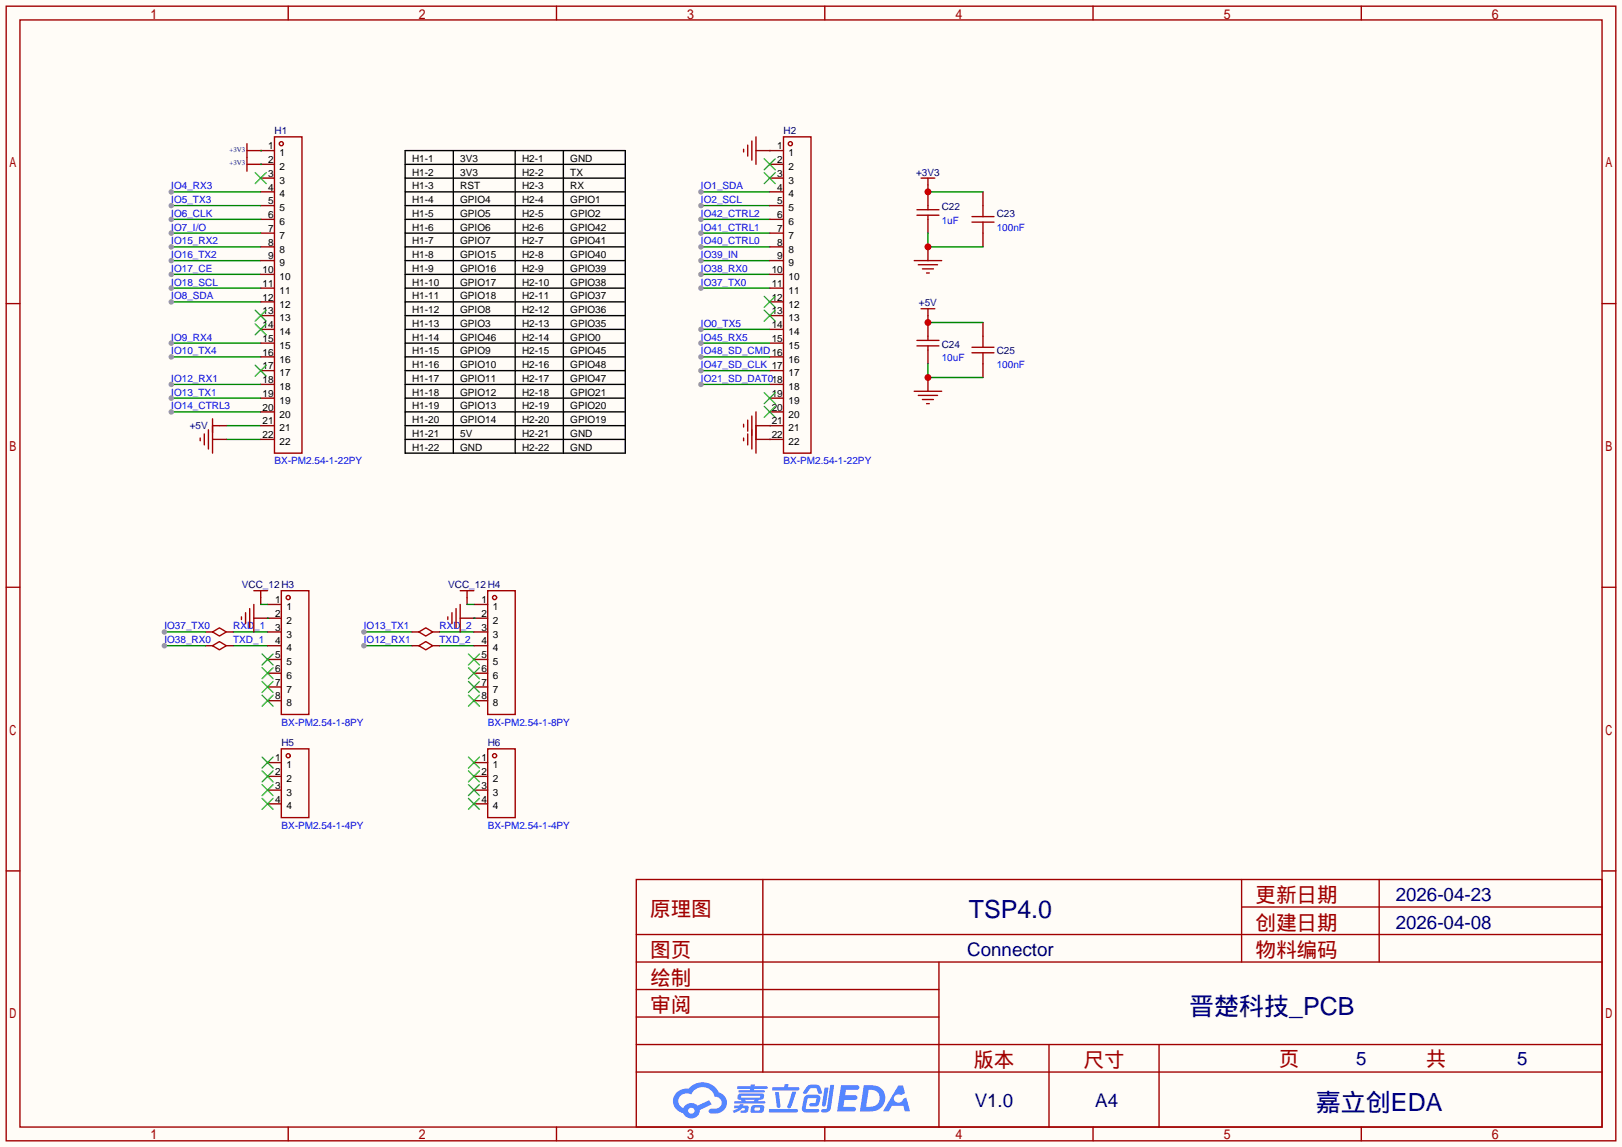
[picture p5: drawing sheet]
<svg xmlns="http://www.w3.org/2000/svg" width="299mm" height="212mm" viewBox="0 0 299 212" stroke-linecap="round" stroke-linejoin="round" font-family="sans-serif">
<path d="M0 0h299.5v211.8h-299.5z" fill="#fffcf7"/>
<g fill="none" stroke="#a10000" stroke-width=".25">
<path d="M1.1 1.1h297.2v209.6h-297.2zM3.7 3.7h292.1v204.5h-292.1zM53.2 1.1v2.6M102.7 1.1v2.6M152.3 1.1v2.6M201.8 1.1v2.6M251.3 1.1v2.6M1.1 56.1h2.6M295.8 56.1h2.5M1.1 108.5h2.6M295.8 108.5h2.5M1.1 160.8h2.6"/>
<path d="M117.5 162.4h178.3v45.8h-178.3zM117.5 177.7h178.3M117.5 172.6h178.3M140.8 162.4v35.6M173.4 177.7v30.5M229.2 162.4v15.3M229.2 167.5h66.6M254.6 162.4v15.3M295.8 160.8h2.5M117.5 182.8h55.9M117.5 198h178.3M117.5 192.9h178.3"/>
<path d="M117.5 187.8h55.9M193.7 192.9v15.3M214 192.9v15.3M53.2 208.2v2.5M102.7 208.2v2.5M152.3 208.2v2.5M201.8 208.2v2.5M251.3 208.2v2.5"/>
</g>
<g fill="#5487ff">
<path d="M155.3 200.4h2.1a.97 .97 0 0 1 1.3 .4 .53 .53 0 0 1-.7 .5h-1.8l-.2 1h1.9a.43 .43 0 0 1 .4 .5 .43 .43 0 0 1-.5 .3h-1.9l-.2 1.3h1.7a.45 .45 0 0 1 .6 .2 .45 .45 0 0 1-.2 .6l-3.2 .1z"/>
<path d="M165.9 200.5h.8l.4 1.4-.7 .4a.82 .82 0 0 0-1.2 .1 .82 .82 0 0 0 .1 1.1 .82 .82 0 0 0 1.2 0l.2-.5 .6-.3 .7 2.5h-.9l-.3-1h-2.1l-.6 1h-1.1z"/>
<path d="M152.2 200.9h.8l-.5 3.2a.36 .36 0 0 1-.4 .3 .36 .36 0 0 1-.3-.4z"/>
<path d="M153.3 200.4h.7l-.6 4.3a1.13 1.13 0 0 1-1.8 .6l.2-.4 .7-.1 .2-.2z"/>
<path d="M149 200.7l.6-.4h1a.77 .77 0 0 1 .9 .6l.3 .9-.2 .2h-.5l-.4-1h-.9a1.3 1.3 0 0 0-.8 .9l-.6 .1-.2-.2z"/>
<path d="M148.6 202.5l.5-.3h1.7a.66 .66 0 0 1 .6 .9l-.1 .4a.81 .81 0 0 1-.9 .9h-.7a.32 .32 0 0 1-.3-.4 .32 .32 0 0 1 .4-.3h.7l.3-.9-1.7 .1-.3 1.9h2.1a.32 .32 0 0 1 .4 .4 .32 .32 0 0 1-.4 .3l-2.3-.1-.5-.3v-.5z"/>
<path d="M142 204.8h5a.33 .33 0 0 1 .3 .4 .33 .33 0 0 1-.3 .3h-4.9l-.2-.2z"/>
<path d="M146.3 201.6h.7l-1 2.9a.36 .36 0 0 1-.4 .2 .36 .36 0 0 1-.3-.3z"/>
<path d="M143.1 201.7h.7l.3 2.6a.34 .34 0 0 1-.3 .3 .34 .34 0 0 1-.4-.2z"/>
<path d="M142.6 200.8h2.2l.1-.4 .1-.2h.6l-.1 .6h1.8a.32 .32 0 0 1 .3 .3 .32 .32 0 0 1-.4 .3h-4.5l-.1-.1z"/>
<path d="M135.6 204.2h.9l.1-.2 .7-.1-.1 .3h.9a.82 .82 0 0 1-.6 1.3h-.7v-.4l.7-.1v-.3h-.5l-.5 .4-1 .4-.2-.4 1-.4h-.8z"/>
<path d="M136.1 200.6h2.5v-.3h.8l-.1 .3h2.2l.2 .3-.2 .2h-2.3v.3h1.8l.2 .2-.2 .2h-4.5l-.2-.2 .1-.2h2l.1-.3h-2.3l-.1-.2z"/>
<path d="M159.5 200.4l-.7 4.9h1.6a2.47 2.47 0 0 0 2.9-1.7 2.47 2.47 0 0 0-1.4-3zM160.4 201.3a1.61 1.61 0 0 1 2 1.4 1.61 1.61 0 0 1-1.8 1.7h-.7z"/>
<path d="M136.3 202.2a.55 .55 0 0 0-.2 .7 .55 .55 0 0 0 .7 .2l.1 .3h-1.3v.4h5.5l.2-.2-.2-.2h-1.2l.2-.3a.7 .7 0 0 0 .8-.2 .7 .7 0 0 0 0-.9h-4.1zM136.9 202.4h3.3l.2 .1-.2 .2h-3.2l-.2-.1zM137.6 203.1h1.7l-.2 .3h-1.4z"/>
<path d="M138.8 204.3a1.05 1.05 0 0 0-.1 1.2 2.91 2.91 0 0 0 2.2-.2 .98 .98 0 0 0 0-1.2h-1.6zM139.4 204.6l.8-.1 .1 .1v.3l-.2 .2h-.8z"/>
<path d="M125 201.7a2.23 2.23 0 0 0-.7 2.3 2.23 2.23 0 0 0 1.8 1.6 1.58 1.58 0 0 0 1.8 .9 1.58 1.58 0 0 0 1.3-1.5l2.2-1-.5-.8-2.1 1a1.65 1.65 0 0 0-2.6 .5 1.45 1.45 0 0 1-.8-2 1.45 1.45 0 0 1 2-.7l.2 .1a2.3 2.3 0 0 1 2.3-1.3 2.3 2.3 0 0 1 2.1 1.7 1.12 1.12 0 0 1 1.2 1.1 1.12 1.12 0 0 1-1.1 1.2h-.7a.45 .45 0 0 0-.6 .3 .45 .45 0 0 0 .5 .6 2.26 2.26 0 0 0 2.9-2.5 2.04 2.04 0 0 0-1.5-1.4 3.3 3.3 0 0 0-5.5-.7l-1.2 .1zM127.1 205.2a.57 .57 0 0 1 1.1 0 .57 .57 0 0 1-1.1 0z"/>
</g>
<path d="M31.6 76.1h16.5" fill="none" stroke="#008700" stroke-width=".25"/>
<circle cx="31.6" cy="76.1" r=".51" fill="#999"/>
<path d="M31.6 65.9h16.5" fill="none" stroke="#008700" stroke-width=".25"/>
<circle cx="31.6" cy="65.9" r=".51" fill="#999"/>
<path d="M31.6 63.4h16.5" fill="none" stroke="#008700" stroke-width=".25"/>
<circle cx="31.6" cy="63.4" r=".51" fill="#999"/>
<path d="M31.6 55.8h16.5" fill="none" stroke="#008700" stroke-width=".25"/>
<circle cx="31.6" cy="55.8" r=".51" fill="#999"/>
<path d="M31.6 48.1h16.5" fill="none" stroke="#008700" stroke-width=".25"/>
<circle cx="31.6" cy="48.1" r=".51" fill="#999"/>
<path d="M31.6 45.6h16.5" fill="none" stroke="#008700" stroke-width=".25"/>
<circle cx="31.6" cy="45.6" r=".51" fill="#999"/>
<path d="M31.6 50.7h16.5M41.8 78.6h6.3M41.8 81.2h6.3" fill="none" stroke="#008700" stroke-width=".25"/>
<path d="M40.5 78.6h1.3M39.2 81.2h2.6" fill="none" stroke="#870000" stroke-width=".25"/>
<path d="M38.5 79.4v3.5M39.2 77.3v6.4M39.2 78.6h1.3M37 80.9v.5M37.7 80.1v2.1" fill="none" stroke="#a10000" stroke-width=".25"/>
<circle cx="31.6" cy="50.7" r=".51" fill="#999"/>
<path d="M31.6 53.2h16.5" fill="none" stroke="#008700" stroke-width=".25"/>
<circle cx="31.6" cy="53.2" r=".51" fill="#999"/>
<path d="M129.4 38h12.7M142.1 27.8h.1" fill="none" stroke="#008700" stroke-width=".25"/>
<circle cx="129.4" cy="38" r=".51" fill="#999"/>
<path d="M129.4 48.1h12.7" fill="none" stroke="#008700" stroke-width=".25"/>
<circle cx="129.4" cy="48.1" r=".51" fill="#999"/>
<path d="M129.4 40.5h12.7M43.1 116.7h6.3M81.2 116.7h6.3" fill="none" stroke="#008700" stroke-width=".25"/>
<circle cx="129.4" cy="40.5" r=".51" fill="#999"/>
<path d="M129.4 50.7h12.7" fill="none" stroke="#008700" stroke-width=".25"/>
<circle cx="129.4" cy="50.7" r=".51" fill="#999"/>
<path d="M129.4 43.1h12.7" fill="none" stroke="#008700" stroke-width=".25"/>
<circle cx="129.4" cy="43.1" r=".51" fill="#999"/>
<path d="M129.4 53.2h12.7M43.1 119.3h6.3" fill="none" stroke="#008700" stroke-width=".25"/>
<circle cx="129.4" cy="53.2" r=".51" fill="#999"/>
<path d="M129.4 35.4h12.7M81.2 119.3h6.3" fill="none" stroke="#008700" stroke-width=".25"/>
<circle cx="129.4" cy="35.4" r=".51" fill="#999"/>
<path d="M129.4 45.6h12.7" fill="none" stroke="#008700" stroke-width=".25"/>
<circle cx="129.4" cy="45.6" r=".51" fill="#999"/>
<path d="M48.1 27.8h.1M48.1 30.4h.1M171.3 43.1v2.5h10.2M142.1 78.6h.1M142.1 81.2h.1" fill="none" stroke="#008700" stroke-width=".25"/>
<g fill="none" stroke="#870000" stroke-width=".25">
<path d="M48.1 27.8h.1M48.1 30.4h.1M48.1 27.8h2.6M48.1 30.4h2.6M48.1 32.9h2.6M48.1 35.4h2.6M48.1 38h2.6M139.6 27.8h5.1M142.1 30.4h2.6M142.1 32.9h2.6M142.1 35.4h2.6M142.1 38h2.6"/>
<path d="M171.3 34.2v3.8M181.5 35.4v2.6M48.1 40.5h2.6M48.1 43.1h2.6M48.1 45.6h2.6M48.1 48.1h2.6M48.1 50.7h2.6M48.1 53.2h2.6M48.1 55.8h2.6M48.1 58.3h2.6M142.1 40.5h2.6M142.1 43.1h2.6"/>
<path d="M142.1 45.6h2.6M142.1 48.1h2.6M142.1 50.7h2.6M142.1 53.2h2.6M142.1 55.8h2.6M142.1 58.3h2.6M171.3 40.5v2.6M171.3 45.6v2.5M181.5 43.1v2.5M48.1 78.6h2.6M48.1 60.8h2.6M48.1 63.4h2.6"/>
<path d="M48.1 65.9h2.6M48.1 68.5h2.6M48.1 71h2.6M48.1 73.5h2.6M48.1 76.1h2.6M139.6 78.6h5.1M142.1 60.8h2.6M142.1 63.4h2.6M142.1 65.9h2.6M142.1 68.5h2.6M142.1 71h2.6M142.1 73.5h2.6"/>
<path d="M142.1 76.1h2.6M48.1 81.2h2.6M139.6 81.2h5.1"/>
</g>
<g fill="none" stroke="#a10000" stroke-width=".25">
<path d="M45.6 27.8h2.5M45.6 26.5v5.1M45.6 30.4h2.5M50.7 25.3h5.1v58.4h-5.1zM137.3 27.6v.5M138 26.8v2M138.8 26v3.6M139.6 25.3v5.1M144.7 25.3h5v58.4h-5zM169.3 39.8h4.1M169.3 38.7h4.1M170.1 32.9h2.5"/>
<path d="M171.3 32.9v1.3M171.3 38v.7M171.3 39.8v.7M181.5 38v2M168.8 48.1h5.1M169.5 48.9h3.6M170.3 49.7h2M171.1 50.4h.5M179.5 41h4M179.5 40h4M181.5 41v2.1M137.3 78.4v.5"/>
<path d="M138 77.6v2M138.8 76.8v6.1M139.6 76.1v7.6M137.3 80.9v.5M138 80.1v2.1"/>
<circle cx="51.9" cy="26.5" r=".38"/>
<circle cx="145.9" cy="26.5" r=".38"/>
</g>
<g fill="none" stroke="#3c3" stroke-width=".25">
<path d="M47.1 31.9l2 2M49.1 31.9l-2 2M141.1 29.3l2 2.1M141.1 31.9l2 2M143.1 29.3l-2 2.1M143.1 31.9l-2 2M47.1 57.3l2 2M47.1 59.8l2 2M49.1 57.3l-2 2M49.1 59.8l-2 2M141.1 54.7l2 2.1M141.1 57.3l2 2"/>
<path d="M143.1 54.7l-2 2.1M143.1 57.3l-2 2M47.1 67.4l2 2.1M49.1 67.4l-2 2.1M141.1 72.5l2 2M141.1 75.1l2 2M143.1 72.5l-2 2M143.1 75.1l-2 2"/>
</g>
<g fill="none" stroke="#000" stroke-width=".25">
<path d="M74.8 27.8h40.6v55.9h-40.6zM74.8 30.4h40.6M74.8 32.9h40.6M74.8 35.4h40.6M74.8 38h40.6M83.7 27.8v55.9M95.1 27.8v55.9M104 27.8v55.9M74.8 40.5h40.6M74.8 43.1h40.6M74.8 45.6h40.6M74.8 48.1h40.6"/>
<path d="M74.8 50.7h40.6M74.8 53.2h40.6M74.8 55.8h40.6M74.8 58.3h40.6M74.8 60.8h40.6M74.8 63.4h40.6M74.8 65.9h40.6M74.8 68.5h40.6M74.8 71h40.6M74.8 73.5h40.6M74.8 76.1h40.6M74.8 78.6h40.6"/>
<path d="M74.8 81.2h40.6"/>
</g>
<circle cx="171.3" cy="45.6" r=".63" fill="#c00"/>
<path d="M171.3 35.4h10.2" fill="none" stroke="#008700" stroke-width=".25"/>
<circle cx="171.3" cy="35.4" r=".63" fill="#c00"/>
<path d="M171.3 58.3v3.8M181.5 59.6v2.5M171.3 64.6v2.6M171.3 69.7v2.6M181.5 67.2v2.5" fill="none" stroke="#870000" stroke-width=".25"/>
<g fill="none" stroke="#a10000" stroke-width=".25">
<path d="M170.1 57h2.5M171.3 57v1.3M168.8 72.3h5.1M169.3 63.9h4.1M169.3 62.9h4.1M169.5 73h3.6M170.3 73.8h2M171.1 74.5h.5M171.3 62.1v.8M171.3 63.9v.7M179.5 64.1h4M179.5 65.2h4"/>
<path d="M181.5 62.1v2M181.5 65.2v2"/>
</g>
<path d="M171.3 67.2v2.5h10.2" fill="none" stroke="#008700" stroke-width=".25"/>
<circle cx="171.3" cy="69.7" r=".63" fill="#c00"/>
<path d="M171.3 59.6h10.2" fill="none" stroke="#008700" stroke-width=".25"/>
<circle cx="171.3" cy="59.6" r=".63" fill="#c00"/>
<path d="M129.4 65.9h12.7" fill="none" stroke="#008700" stroke-width=".25"/>
<circle cx="129.4" cy="65.9" r=".51" fill="#999"/>
<path d="M129.4 68.5h12.7" fill="none" stroke="#008700" stroke-width=".25"/>
<circle cx="129.4" cy="68.5" r=".51" fill="#999"/>
<path d="M129.4 71h12.7" fill="none" stroke="#008700" stroke-width=".25"/>
<circle cx="129.4" cy="71" r=".51" fill="#999"/>
<path d="M67.2 119.3h8.9" fill="none" stroke="#008700" stroke-width=".25"/>
<circle cx="67.2" cy="119.3" r=".51" fill="#999"/>
<path d="M31.6 71h16.5" fill="none" stroke="#008700" stroke-width=".25"/>
<circle cx="31.6" cy="71" r=".51" fill="#999"/>
<path d="M67.2 116.7h8.9" fill="none" stroke="#008700" stroke-width=".25"/>
<circle cx="67.2" cy="116.7" r=".51" fill="#999"/>
<path d="M31.6 73.5h16.5" fill="none" stroke="#008700" stroke-width=".25"/>
<circle cx="31.6" cy="73.5" r=".51" fill="#999"/>
<path d="M31.6 43.1h16.5" fill="none" stroke="#008700" stroke-width=".25"/>
<circle cx="31.6" cy="43.1" r=".51" fill="#999"/>
<path d="M31.6 38h16.5" fill="none" stroke="#008700" stroke-width=".25"/>
<circle cx="31.6" cy="38" r=".51" fill="#999"/>
<path d="M31.6 40.5h16.5" fill="none" stroke="#008700" stroke-width=".25"/>
<circle cx="31.6" cy="40.5" r=".51" fill="#999"/>
<path d="M31.6 35.4h16.5" fill="none" stroke="#008700" stroke-width=".25"/>
<circle cx="31.6" cy="35.4" r=".51" fill="#999"/>
<g fill="none" stroke="#a10000" stroke-width=".25">
<path d="M39.2 116.7l1.3-.7 1.3 .7-1.3 .8zM39.2 119.3l1.3-.8 1.3 .8-1.3 .7zM44.6 113.9v.5M45.3 113.2v2M46.1 112.4v3.6M46.9 109.1h2.5M46.9 111.6v5.1M48.1 109.1v1.3M51.9 109.1h5.1v22.9h-5.1zM77.3 116.7l1.3-.7 1.3 .7-1.3 .8zM77.3 119.3l1.3-.8 1.3 .8-1.3 .7zM82.7 113.9v.5"/>
<path d="M83.4 113.2v2M84.2 112.4v3.6M85 109.1h2.5M85 111.6v5.1M86.2 109.1v1.3M90 109.1h5.1v22.9h-5.1zM51.9 138.3h5.1v12.7h-5.1zM90 138.3h5.1v12.7h-5.1z"/>
<circle cx="53.2" cy="110.4" r=".38"/>
<circle cx="91.3" cy="110.4" r=".38"/>
<circle cx="53.2" cy="139.6" r=".38"/>
<circle cx="91.3" cy="139.6" r=".38"/>
</g>
<g fill="none" stroke="#870000" stroke-width=".25">
<path d="M38 116.7h1.2M38 119.3h1.2M41.8 116.7h1.3M41.8 119.3h1.3M46.9 114.2h5M48.1 110.4v1.2M49.4 111.6h2.5M49.4 116.7h2.5M49.4 119.3h2.5M76.1 116.7h1.2M76.1 119.3h1.2M79.9 116.7h1.3"/>
<path d="M79.9 119.3h1.3M85 114.2h5M86.2 110.4v1.2M87.5 111.6h2.5M87.5 116.7h2.5M87.5 119.3h2.5M49.4 121.8h2.5M49.4 124.3h2.5M49.4 126.9h2.5M49.4 129.4h2.5M87.5 121.8h2.5M87.5 124.3h2.5"/>
<path d="M87.5 126.9h2.5M87.5 129.4h2.5M49.4 140.8h2.5M49.4 143.4h2.5M49.4 145.9h2.5M49.4 148.5h2.5M87.5 140.8h2.5M87.5 143.4h2.5M87.5 145.9h2.5M87.5 148.5h2.5"/>
</g>
<g fill="none" stroke="#3c3" stroke-width=".25">
<path d="M48.4 120.8l2 2M48.4 123.3l2 2M48.4 125.9l2 2M48.4 128.4l2 2M48.4 139.8l2 2.1M50.4 120.8l-2 2M50.4 123.3l-2 2M50.4 125.9l-2 2M50.4 128.4l-2 2M50.4 139.8l-2 2.1M86.5 120.8l2 2M86.5 123.3l2 2"/>
<path d="M86.5 125.9l2 2M86.5 128.4l2 2M86.5 139.8l2 2.1M88.5 120.8l-2 2M88.5 123.3l-2 2M88.5 125.9l-2 2M88.5 128.4l-2 2M88.5 139.8l-2 2.1M48.4 142.4l2 2M48.4 144.9l2 2M48.4 147.4l2 2.1M50.4 142.4l-2 2"/>
<path d="M50.4 144.9l-2 2M50.4 147.4l-2 2.1M86.5 142.4l2 2M86.5 144.9l2 2M86.5 147.4l2 2.1M88.5 142.4l-2 2M88.5 144.9l-2 2M88.5 147.4l-2 2.1"/>
</g>
<path d="M30.4 116.7h7.6M48.1 111.6h1.3M49.4 114.2h.1M86.2 111.6h1.3M87.5 114.2h.1" fill="none" stroke="#008700" stroke-width=".25"/>
<circle cx="30.4" cy="116.7" r=".51" fill="#999"/>
<path d="M30.4 119.3h7.6" fill="none" stroke="#008700" stroke-width=".25"/>
<circle cx="30.4" cy="119.3" r=".51" fill="#999"/>
<path d="M129.4 60.8h12.7" fill="none" stroke="#008700" stroke-width=".25"/>
<circle cx="129.4" cy="60.8" r=".51" fill="#999"/>
<path d="M129.4 63.4h12.7" fill="none" stroke="#008700" stroke-width=".25"/>
<circle cx="129.4" cy="63.4" r=".51" fill="#999"/>
<g font-size="4.6" fill="#000080">
<text x="178.9" y="169.6">TSP4.0</text>
<text x="219.6" y="187.4">晋楚科技_PCB</text>
<text x="243" y="205.2">嘉立创EDA</text>
</g>
<g font-size="3.8" fill="#a00000">
<text x="231.8" y="166.6">更新日期</text>
<text x="120" y="169.2">原理图</text>
<text x="231.8" y="171.7">创建日期</text>
<text x="120" y="176.8">图页</text>
<text x="231.8" y="176.8">物料编码</text>
<text x="120" y="181.9">绘制</text>
<text x="120" y="186.9">审阅</text>
<text x="179.7" y="197.1">版本</text>
<text x="200" y="197.1">尺寸</text>
<text x="236.1" y="196.8">页</text>
<text x="263.3" y="196.8">共</text>
</g>
<g font-size="3.5" fill="#000080">
<text x="257.7" y="166.4">2026-04-23</text>
<text x="257.7" y="171.5">2026-04-08</text>
<text x="178.6" y="176.6">Connector</text>
<text x="250.4" y="196.6">5</text>
<text x="280.1" y="196.6">5</text>
<text x="180" y="204.5">V1.0</text>
<text x="202.2" y="204.5">A4</text>
</g>
<g font-size="1.8">
<text x="49.5" y="27.6">1</text>
<text x="51.6" y="28.9">1</text>
<text x="76.1" y="29.9">H1-1</text>
<text x="85" y="29.9">3V3</text>
<text x="96.4" y="29.9">H2-1</text>
<text x="105.3" y="29.9">GND</text>
<text x="143.5" y="27.6">1</text>
<text x="145.6" y="28.9">1</text>
<text x="49.5" y="30.1">2</text>
<text x="49.5" y="32.7">3</text>
<text x="49.5" y="35.2">4</text>
<text x="51.6" y="31.4">2</text>
<text x="51.6" y="33.9">3</text>
<text x="76.1" y="32.4">H1-2</text>
<text x="76.1" y="35">H1-3</text>
<text x="85" y="32.4">3V3</text>
<text x="85" y="35">RST</text>
<text x="96.4" y="32.4">H2-2</text>
<text x="96.4" y="35">H2-3</text>
<text x="105.3" y="32.4">TX</text>
<text x="105.3" y="35">RX</text>
<text x="143.5" y="30.1">2</text>
<text x="143.5" y="32.7">3</text>
<text x="143.5" y="35.2">4</text>
<text x="145.6" y="31.4">2</text>
<text x="145.6" y="33.9">3</text>
<text x="49.5" y="37.7">5</text>
<text x="49.5" y="40.3">6</text>
<text x="51.6" y="36.5">4</text>
<text x="51.6" y="39">5</text>
<text x="51.6" y="41.6">6</text>
<text x="76.1" y="37.5">H1-4</text>
<text x="76.1" y="40.1">H1-5</text>
<text x="85" y="37.5">GPIO4</text>
<text x="85" y="40.1">GPIO5</text>
<text x="96.4" y="37.5">H2-4</text>
<text x="96.4" y="40.1">H2-5</text>
<text x="105.3" y="37.5">GPIO1</text>
<text x="105.3" y="40.1">GPIO2</text>
<text x="143.5" y="37.7">5</text>
<text x="143.5" y="40.3">6</text>
<text x="145.6" y="36.5">4</text>
<text x="145.6" y="39">5</text>
<text x="145.6" y="41.6">6</text>
<text x="49.5" y="42.8">7</text>
<text x="49.5" y="45.4">8</text>
<text x="49.5" y="47.9">9</text>
<text x="51.6" y="44.1">7</text>
<text x="51.6" y="46.6">8</text>
<text x="76.1" y="42.6">H1-6</text>
<text x="76.1" y="45.1">H1-7</text>
<text x="76.1" y="47.7">H1-8</text>
<text x="85" y="42.6">GPIO6</text>
<text x="85" y="45.1">GPIO7</text>
<text x="85" y="47.7">GPIO15</text>
<text x="96.4" y="42.6">H2-6</text>
<text x="96.4" y="45.1">H2-7</text>
<text x="96.4" y="47.7">H2-8</text>
<text x="105.3" y="42.6">GPIO42</text>
<text x="105.3" y="45.1">GPIO41</text>
<text x="105.3" y="47.7">GPIO40</text>
<text x="143.5" y="42.8">7</text>
<text x="143.5" y="45.4">8</text>
<text x="143.5" y="47.9">9</text>
<text x="145.6" y="44.1">7</text>
<text x="145.6" y="46.6">8</text>
<text x="48.5" y="50.4">10</text>
<text x="48.5" y="53">11</text>
<text x="51.6" y="49.2">9</text>
<text x="51.6" y="51.7">10</text>
<text x="76.1" y="50.2">H1-9</text>
<text x="76.1" y="52.8">H1-10</text>
<text x="85" y="50.2">GPIO16</text>
<text x="85" y="52.8">GPIO17</text>
<text x="96.4" y="50.2">H2-9</text>
<text x="96.4" y="52.8">H2-10</text>
<text x="105.3" y="52.8">GPIO38</text>
<text x="105.3" y="50.2">GPIO39</text>
<text x="142.5" y="50.4">10</text>
<text x="142.5" y="53">11</text>
<text x="145.6" y="49.2">9</text>
<text x="145.6" y="51.7">10</text>
<text x="48.5" y="55.5">12</text>
<text x="48.5" y="58.1">13</text>
<text x="51.6" y="54.3">11</text>
<text x="51.6" y="56.8">12</text>
<text x="51.6" y="59.3">13</text>
<text x="76.1" y="55.3">H1-11</text>
<text x="76.1" y="57.8">H1-12</text>
<text x="85" y="55.3">GPIO18</text>
<text x="85" y="57.8">GPIO8</text>
<text x="96.4" y="55.3">H2-11</text>
<text x="96.4" y="57.8">H2-12</text>
<text x="105.3" y="55.3">GPIO37</text>
<text x="105.3" y="57.8">GPIO36</text>
<text x="142.5" y="55.5">12</text>
<text x="142.5" y="58.1">13</text>
<text x="145.6" y="54.3">11</text>
<text x="145.6" y="56.8">12</text>
<text x="145.6" y="59.3">13</text>
<text x="48.5" y="60.6">14</text>
<text x="48.5" y="63.1">15</text>
<text x="48.5" y="65.7">16</text>
<text x="51.6" y="61.9">14</text>
<text x="51.6" y="64.4">15</text>
<text x="76.1" y="60.4">H1-13</text>
<text x="76.1" y="62.9">H1-14</text>
<text x="76.1" y="65.5">H1-15</text>
<text x="85" y="60.4">GPIO3</text>
<text x="85" y="62.9">GPIO46</text>
<text x="85" y="65.5">GPIO9</text>
<text x="96.4" y="60.4">H2-13</text>
<text x="96.4" y="62.9">H2-14</text>
<text x="96.4" y="65.5">H2-15</text>
<text x="105.3" y="62.9">GPIO0</text>
<text x="105.3" y="65.5">GPIO45</text>
<text x="105.3" y="60.4">GPIO35</text>
<text x="142.5" y="60.6">14</text>
<text x="142.5" y="63.1">15</text>
<text x="145.6" y="61.9">14</text>
<text x="145.6" y="64.4">15</text>
<text x="48.5" y="68.2">17</text>
<text x="48.5" y="70.8">18</text>
<text x="51.6" y="67">16</text>
<text x="51.6" y="69.5">17</text>
<text x="76.1" y="68">H1-16</text>
<text x="76.1" y="70.5">H1-17</text>
<text x="85" y="68">GPIO10</text>
<text x="85" y="70.5">GPIO11</text>
<text x="96.4" y="68">H2-16</text>
<text x="96.4" y="70.5">H2-17</text>
<text x="105.3" y="68">GPIO48</text>
<text x="105.3" y="70.5">GPIO47</text>
<text x="145.6" y="67">16</text>
<text x="145.6" y="69.5">17</text>
<text x="48.5" y="73.3">19</text>
<text x="48.5" y="75.8">20</text>
<text x="51.6" y="72">18</text>
<text x="51.6" y="74.6">19</text>
<text x="51.6" y="77.1">20</text>
<text x="76.1" y="73.1">H1-18</text>
<text x="76.1" y="75.6">H1-19</text>
<text x="85" y="73.1">GPIO12</text>
<text x="85" y="75.6">GPIO13</text>
<text x="96.4" y="73.1">H2-18</text>
<text x="96.4" y="75.6">H2-19</text>
<text x="105.3" y="73.1">GPIO21</text>
<text x="105.3" y="75.6">GPIO20</text>
<text x="142.5" y="73.3">19</text>
<text x="142.5" y="75.8">20</text>
<text x="145.6" y="72">18</text>
<text x="145.6" y="74.6">19</text>
<text x="145.6" y="77.1">20</text>
<text x="48.5" y="78.4">21</text>
<text x="48.5" y="80.9">22</text>
<text x="51.6" y="79.7">21</text>
<text x="51.6" y="82.2">22</text>
<text x="76.1" y="78.2">H1-20</text>
<text x="76.1" y="80.7">H1-21</text>
<text x="76.1" y="83.2">H1-22</text>
<text x="85" y="78.2">GPIO14</text>
<text x="85" y="80.7">5V</text>
<text x="85" y="83.2">GND</text>
<text x="96.4" y="78.2">H2-20</text>
<text x="96.4" y="80.7">H2-21</text>
<text x="96.4" y="83.2">H2-22</text>
<text x="105.3" y="78.2">GPIO19</text>
<text x="105.3" y="83.2">GND</text>
<text x="105.3" y="80.7">GND</text>
<text x="142.5" y="78.4">21</text>
<text x="142.5" y="80.9">22</text>
<text x="145.6" y="79.7">21</text>
<text x="145.6" y="82.2">22</text>
<text x="50.8" y="111.4">1</text>
<text x="50.8" y="113.9">2</text>
<text x="52.9" y="112.7">1</text>
<text x="88.9" y="111.4">1</text>
<text x="88.9" y="113.9">2</text>
<text x="91" y="112.7">1</text>
<text x="50.8" y="116.5">3</text>
<text x="50.8" y="119">4</text>
<text x="52.9" y="115.2">2</text>
<text x="52.9" y="117.8">3</text>
<text x="88.9" y="116.5">3</text>
<text x="88.9" y="119">4</text>
<text x="91" y="115.2">2</text>
<text x="91" y="117.8">3</text>
<text x="50.8" y="121.6">5</text>
<text x="50.8" y="124.1">6</text>
<text x="52.9" y="120.3">4</text>
<text x="52.9" y="122.8">5</text>
<text x="52.9" y="125.4">6</text>
<text x="88.9" y="121.6">5</text>
<text x="88.9" y="124.1">6</text>
<text x="91" y="120.3">4</text>
<text x="91" y="122.8">5</text>
<text x="91" y="125.4">6</text>
<text x="50.8" y="126.6">7</text>
<text x="50.8" y="129.2">8</text>
<text x="52.9" y="127.9">7</text>
<text x="52.9" y="130.5">8</text>
<text x="88.9" y="126.6">7</text>
<text x="88.9" y="129.2">8</text>
<text x="91" y="127.9">7</text>
<text x="91" y="130.5">8</text>
<text x="50.8" y="140.6">1</text>
<text x="50.8" y="143.2">2</text>
<text x="52.9" y="141.9">1</text>
<text x="88.9" y="140.6">1</text>
<text x="88.9" y="143.2">2</text>
<text x="91" y="141.9">1</text>
<text x="50.8" y="145.7">3</text>
<text x="50.8" y="148.2">4</text>
<text x="52.9" y="144.4">2</text>
<text x="52.9" y="147">3</text>
<text x="52.9" y="149.5">4</text>
<text x="88.9" y="145.7">3</text>
<text x="88.9" y="148.2">4</text>
<text x="91" y="144.4">2</text>
<text x="91" y="147">3</text>
<text x="91" y="149.5">4</text>
</g>
<g font-size="1.8" fill="#000080">
<text x="50.7" y="24.8">H1</text>
<text x="144.7" y="24.8">H2</text>
<text x="169.1" y="32.4">+3V3</text>
<text x="173.9" y="38.8">C22</text>
<text x="184" y="40.1">C23</text>
<text x="169.7" y="56.6">+5V</text>
<text x="173.9" y="64.2">C24</text>
<text x="184" y="65.5">C25</text>
<text x="35" y="79.2">+5V</text>
<text x="44.6" y="108.6">VCC_12 H3</text>
<text x="82.7" y="108.6">VCC_12 H4</text>
<text x="51.9" y="137.8">H5</text>
<text x="90" y="137.8">H6</text>
</g>
<g font-size="1.8" fill="#00f">
<text x="31.6" y="35">IO4_RX3</text>
<text x="129.4" y="35">IO1_SDA</text>
<text x="31.6" y="37.5">IO5_TX3</text>
<text x="31.6" y="40.1">IO6_CLK</text>
<text x="129.4" y="37.5">IO2_SCL</text>
<text x="129.4" y="40.1">IO42_CTRL2</text>
<text x="173.9" y="41.3">1uF</text>
<text x="31.6" y="47.7">IO16_TX2</text>
<text x="31.6" y="45.1">IO15_RX2</text>
<text x="31.6" y="42.6">IO7_I/O</text>
<text x="129.4" y="47.7">IO39_IN</text>
<text x="129.4" y="42.6">IO41_CTRL1</text>
<text x="129.4" y="45.1">IO40_CTRL0</text>
<text x="184" y="42.6">100nF</text>
<text x="31.6" y="50.2">IO17_CE</text>
<text x="31.6" y="52.8">IO18_SCL</text>
<text x="129.4" y="50.2">IO38_RX0</text>
<text x="129.4" y="52.8">IO37_TX0</text>
<text x="31.6" y="55.3">IO8_SDA</text>
<text x="31.6" y="65.5">IO10_TX4</text>
<text x="31.6" y="62.9">IO9_RX4</text>
<text x="129.4" y="65.5">IO48_SD_CMD16</text>
<text x="129.4" y="60.4">IO0_TX5</text>
<text x="129.4" y="62.9">IO45_RX5</text>
<text x="31.6" y="70.5">IO12_RX1</text>
<text x="129.4" y="68">IO47_SD_CLK 17</text>
<text x="129.4" y="70.5">IO21_SD_DAT018</text>
<text x="173.9" y="66.7">10uF</text>
<text x="184" y="68">100nF</text>
<text x="31.6" y="75.6">IO14_CTRL3</text>
<text x="31.6" y="73.1">IO13_TX1</text>
<text x="50.7" y="85.8">BX-PM2.54-1-22PY</text>
<text x="144.7" y="85.8">BX-PM2.54-1-22PY</text>
<text x="30.4" y="116.3">IO37_TX0</text>
<text x="30.4" y="118.8">IO38_RX0</text>
<text x="43.1" y="116.3">RXD_1</text>
<text x="43.1" y="118.8">TXD_1</text>
<text x="67.2" y="118.8">IO12_RX1</text>
<text x="67.2" y="116.3">IO13_TX1</text>
<text x="81.2" y="116.3">RXD_2</text>
<text x="81.2" y="118.8">TXD_2</text>
<text x="51.9" y="134">BX-PM2.54-1-8PY</text>
<text x="90" y="134">BX-PM2.54-1-8PY</text>
<text x="51.9" y="153.1">BX-PM2.54-1-4PY</text>
<text x="90" y="153.1">BX-PM2.54-1-4PY</text>
</g>
<g font-size="1.3" fill="#000080">
<text x="42.4" y="28">+3V3</text>
<text x="42.4" y="30.5">+3V3</text>
</g>
</svg>
